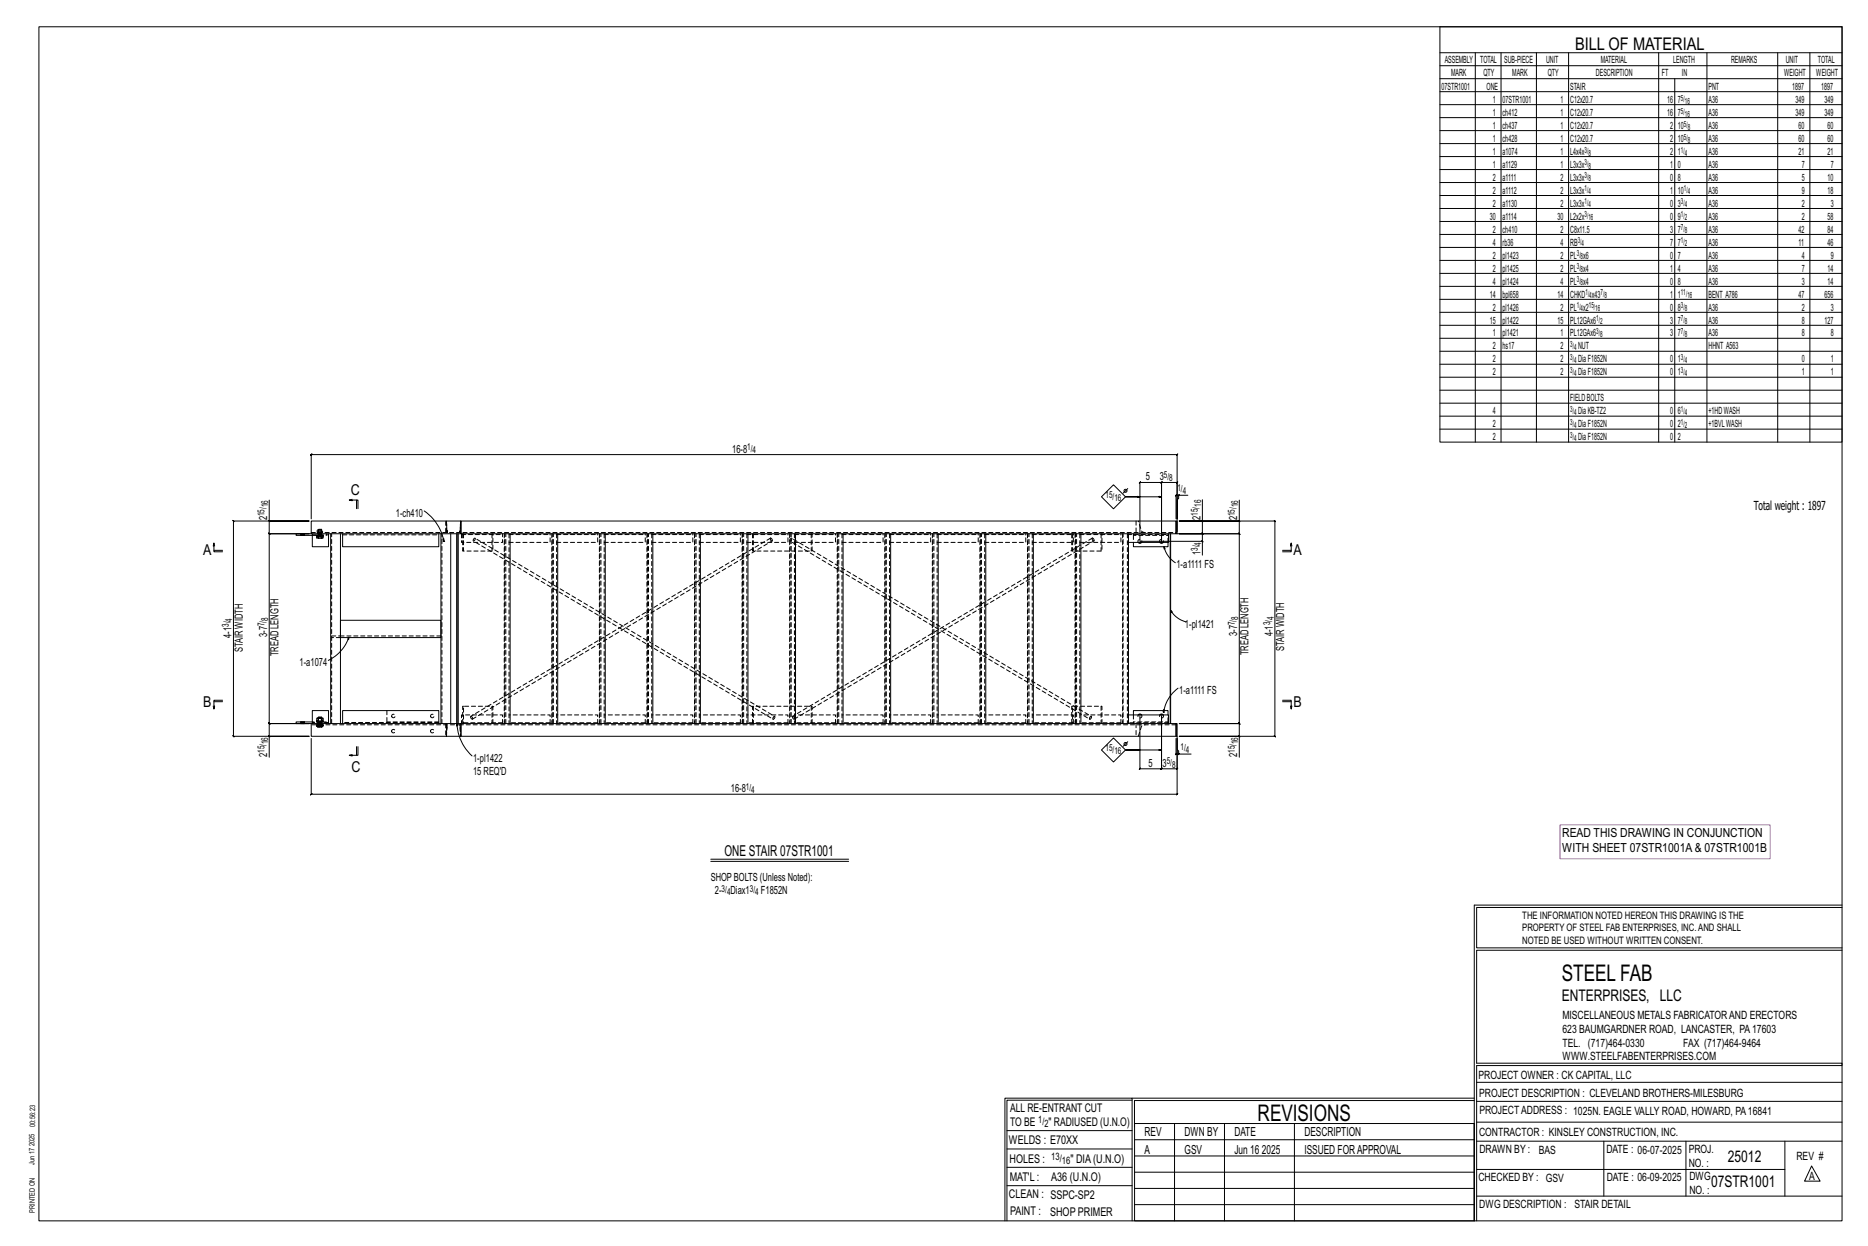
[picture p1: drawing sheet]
<svg xmlns="http://www.w3.org/2000/svg" width="914mm" height="610mm" viewBox="0 0 914 610" stroke-linecap="round" stroke-linejoin="round" font-family="sans-serif">
<g fill="none" stroke="#000" stroke-width=".49">
<path d="M19 13h883v584h-883zM705 13h197v203h-197zM705 26h197M705 32h197M705 39h197M722 26v190M735 26v190M752 26v190M768 26v190M812 26v190M820 39v177M836 26v190"/>
<path d="M870 26v190M886 26v190M705 45h197M705 51h197M705 58h197M705 64h197M705 70h197M705 77h197M705 83h197M705 89h197M705 96h197M705 102h197"/>
<path d="M705 108h197M705 115h197M705 121h197M705 127h197M705 134h197M705 140h197M705 146h197M705 153h197M705 159h197M705 166h197M705 172h197M705 178h197"/>
<path d="M705 185h197M705 191h197M705 197h197M705 204h197M705 210h197M552 239l-2 2M568 236h1v29v-29h-1h1h-11v29h31v7M569 236h7h1l-1 24M569 236h-1zM131 255h1zM132 245v10h19h-37h1h-1v105l1 1-1-1h37h-19v10M132 255v6h-1h1h19h-20h1v93h-1h1h19h-20h1v6"/>
<path d="M152 255h74v6h-74zM156 259h1v2h-1zM172 245h-1h4v4M172 244l-1 1M175 245v4M208 250a23 23 0 0 1 9 15M226 255h350v6h-350zM539 243l6-6 6 6-6 6zM558 243h-7h18M576 255v6zM577 243v-1zM577 242h-1l-1 1 1-1v12"/>
<path d="M581 242h-4v2l-1 1v9l1-32-1 1v-1h-424h1l-1 1v-1v32M588 255h1zM589 244v11h-12M589 255v6h-1h1h-12M606 255h1zM607 245v10h-30h47v105v1l-47-1h30v10M607 255v6h-1h1h-30M104 267l1-1v4h4M105 269h4M105 266v1M147 261h.1M147 262h.1"/>
<path d="M149 261h.1M149 262h.1M152 261h-7v1h8M153 261v6h8v-6M155 262h3zM155 262v1h1v-1M156 261h.1M156 262h.1M157 262v1h-1M157 261h.1M157 262h.1M158 262v1h-1"/>
<path d="M162 261v93M167 261v93M168 261v6h47v-6M216 261v93M217 264v1zM217 265h.1M217 265h1M221 261v93M224 261v93a23 23 0 0 0 7 16M224 261v93M250 261v93M273 261v93"/>
<path d="M296 261v93M320 261v93M343 261v93M366 261v93M389 261v93M413 261v93M436 261v93M459 261v93M483 261v93M506 261v93M529 261v93M552 261v93"/>
<path d="M555 265v2h17v-2M570 267v1v1zM570 267a13 13 0 0 0 5 8M572 261v4h-20M573 261v93M576 261h31h-1h1v93h-1h1h-30h30h-1h1v6M577 261h12h-1h1v4M588 265h1zM628 269h4M632 267v-1v4h-4M632 266v1M573 299h1l-1 1z"/>
<path d="M573 299a12 12 0 0 0 7 5M167 303h49v9h-49zM171 312v1h-1zM171 312a20 20 0 0 1-10 11M577 337a18 18 0 0 0-7 11M104 345l1 2M105 343h4M109 343h-4v4v-2M131 360l1 1zM147 353h.1M147 354h.1M149 353h.1"/>
<path d="M149 354h.1M153 354v-6h8v6M153 353h-8v1h81v6h350v-6h-350v6h-74v-6M155 353h3zM155 355h.1M155 353v-2h1v2M155 355l1 1M156 355h-1l1 1M156 353h.1M156 354h.1M156 355h.1M156 356v-1h2l-1 1"/>
<path d="M156 355h1M157 356l1-1v1M157 355l-1 1M157 353v-2h-1h2v2M157 353h.1M157 354h.1M157 355h.1M158 355h.1M158 355l-1 1M168 354v-6h47v6M224 354v1zM552 350h20v4"/>
<path d="M555 350v-2h17v2M558 350v26h11h-1h1v-26l-1 26h1h7h1h-1v-15v28l1-1-1 1h-424l1-1-1 1v-28M569 348h1M570 347v1zM570 348v1M576 354v6zM606 360l1 1zM628 343h4v4v-2M628 343h4M632 345v2M172 369l-1 1M175 365v5"/>
<path d="M175 365v5h-4h1M539 367l6-6 6 6-6 6zM552 363l-2 2M558 367h-7h18M576 361l-1 8h1h1M576 360v7h1v2h6M577 369h.1M348 420h67M348 421h67M722 443v154M722 443h180M902 444h-179v20h179"/>
<path d="M902 465h-179v55h179v1h-179v76M554 538h-61v59M554 537h168M722 538h-167v13M723 539h179M723 530h179M493 553h61M555 550h167v47h-167zM555 558h167M575 550v47M599 550v47M634 550v47"/>
<path d="M723 549h179M723 558h179M785 558v27M825 558v27M874 558v27M493 571h61M493 562h61M555 573h167M555 566h167M723 572h151M887 570l4 8h-8zM492 597v-60h62v60"/>
<path d="M493 580h61M555 589h167M555 581h167M723 585h179"/>
<circle cx="551" cy="240" r=".7"/>
<circle cx="551" cy="364" r=".7"/>
</g>
<path d="M764 404h103v16h-103z" fill="none" stroke="#f0f" stroke-width=".5"/>
<path d="M557 265h2l-1 1zM568 265h1v1zM557 350h2zM568 350h1z" fill="#000" stroke="#000" stroke-width=".49"/>
<g fill="none" stroke="#000" stroke-width=".49" stroke-dasharray="2 1.4">
<path d="M155 259h2v2h-2zM156 259v2M156 259h1v2h-1zM157 259v2M218 255v6zM219 255v6zM225 255v5zM556 255v6M147 261h.1M147 261v1M147 262h.1M148 262v-1"/>
<path d="M148 261v1zM148 262l1-1M148 261h.1M149 262v-1M149 262h.1M152 261h424M153 262h8M153 262h7v-1M156 261h.1M156 261v1M156 262h.1M156 261v1z"/>
<path d="M156 262h1h-1v1v-1v1h-1v-1h1h-1M156 263h1v-1v1v-1h1h-1M156 261v-2M156 262v-1M156 261l1 1zM157 261h1v-2h-1M157 262v-1M157 261h.1M157 261h-1M157 262h.1M157 263h1v-1M157 261v1z"/>
<path d="M157 261v-2M158 262h-3h3M158 262h.1M168 262h47M226 261v4h20v-4M226 262h20M226 261v9h1M227 261v9h14v-9M233 263l-1 2M233 263l-1 1v1l147 87M241 261v9M247 261v93"/>
<path d="M249 261v93M249 265h20v-4M249 262h20M270 261v93M272 261v93M272 265h21v-4M272 262h21M293 261v93M296 261v93M296 265h20v-4M296 262h20M317 261v93"/>
<path d="M319 261v93M319 265h20v-4M319 262h20M340 261v93M342 261v93M342 265h20v-4M342 262h20M363 261v93M366 261v93M366 265h20v-4M366 262h20M368 261v9h1"/>
<path d="M369 261v9h29v-9M377 263l-147 87 1 1M377 263v1M377 264l1 1M378 265l-1-2M387 261v93M388 263l-1 2M388 263l-1 1v1l147 87M389 261v93M389 265h20v-4M389 262h20M397 261v9"/>
<path d="M410 261v93M412 261v93M412 265h20v-4M412 262h20M433 261v93M435 261v93M435 265h21v-4M435 262h21M456 261v93M459 261v93M459 265h20v-4M459 262h20"/>
<path d="M480 261v93M482 261v93M482 265h20v-4M482 262h20M503 261v93M505 261v93M505 265h20v-4M505 262h20M525 261v9M525 261v9h14v-9M526 261v93M529 261v93"/>
<path d="M529 265h20v-4M529 262h20M535 263l-147 87v1M535 263v1M535 264v1M536 265l-1-2M539 261v9M550 261v93M552 261v93M552 265h.1M552 262h20M555 261v1h17v-1"/>
<path d="M555 262v3M557 265a1 1 0 0 1 1-1 1 1 0 0 1 1 1M561 261l-2-1-2-5M568 265a1 1 0 0 1 1-1 1 1 0 0 1 0 1M572 265v-3M162 311h5M167 312h-5M216 311h-49M147 353h.1M147 353v1M147 354h.1M148 354v-1"/>
<path d="M148 353v1zM148 354l1-1M148 353h.1M149 354v-1M149 354h.1M155 355h.1M155 355l1 1M155 353h1h-1v-2h1v2v-2v2h1h-1M156 355h.1M156 356l-1-1 1 1-1-1h1M156 353h.1M156 353v1"/>
<path d="M156 354h.1M156 354v1M156 353v2zM156 351h.1M156 351h1M156 356h.1M156 353h-1h1M156 353h1M156 354v-1M156 355v-1M156 355h1zM156 355l1 1v-1"/>
<path d="M156 353l1 1zM156 354l1 1zM157 354v-1M157 353h.1M157 355v-1M157 354h.1M157 356l-1-1h1M157 355h.1M157 355h1M157 351h.1M157 356h.1M157 353h1"/>
<path d="M157 351v2zM157 353h1h-1v-2h1v2M157 353v2zM158 356v-1M158 355l-1 1zM158 353h.1M158 355v1zM158 355h.1M160 354v-1h-7M161 353h-8M162 354v-93M189 348v5"/>
<path d="M215 353h-47M215 353h-26v1M216 354v-93M218 354v6zM219 355v5zM225 355h-73M227 346h-1v8M230 350l1 2M231 351v1M231 352l147-87M241 346v8M241 354v-8h-14v8"/>
<path d="M246 354v-4h-20v4M246 354h-20M247 354v-93M248 354v-93M269 354v-4h-20M269 354h-20M270 354v-93M271 354v-93M293 354v-4h-21M293 354h-21M294 354v-93M316 354v-4h-20"/>
<path d="M316 354h-20M317 354v-93M339 354v-4h-20M339 354h-20M340 354v-93M341 354v-93M362 354v-4h-20M362 354h-20M363 354v-93M364 354v-93M369 346h-1v8M379 352v-1l-146-88"/>
<path d="M379 351l-1 1M379 350v1M386 354v-4h-20M386 354h-20M387 354v-93M388 350l1 2M388 351l1 1M389 352l147-87M397 346v8M398 354v-8h-29v8M409 354v-4h-20M409 354h-20"/>
<path d="M410 354v-93M411 354v-93M432 354v-4h-20M432 354h-20M433 354v-93M434 354v-93M456 354v-4h-21M456 354h-21M457 354v-93M479 354v-4h-20M479 354h-20M480 354v-93"/>
<path d="M502 354v-4h-20M502 354h-20M503 354v-93M504 354v-93M525 346v8M525 354v-4h-20M525 354h-20M526 354v-93M527 354v-93M534 352v-1l-146-88M534 351l-1 1M534 350v1"/>
<path d="M539 346v8M539 354v-8h-14v8M549 354v-4h-20M549 354h-20M550 354v-93M552 350h.1M555 350v3M556 354v6M559 350a1 1 0 0 1-1 1 1 1 0 0 1-1-1M569 350a1 1 0 0 1 0 1 1 1 0 0 1-1-1M572 354v-1h-17v1M572 353v-3"/>
<path d="M572 354h-20M576 355h-351v5v-5M557 360l2-5h2"/>
<circle cx="193" cy="358" r=".9"/>
<circle cx="193" cy="350" r=".9"/>
<circle cx="212" cy="358" r=".9"/>
<circle cx="212" cy="350" r=".9"/>
</g>
<g font-size="11.2">
<text x="764" y="480">STEEL FAB</text>
<text x="616" y="548">REVISIONS</text>
</g>
<text font-size="8.6" x="771" y="24">BILL OF MATERIAL</text>
<g font-size="7.9">
<text x="765" y="490">ENTERPRISES, LLC</text>
<text x="846" y="569">25012</text>
<text x="838" y="581">07STR1001</text>
</g>
<g font-size="7.3">
<text x="172" y="242">C</text>
<text x="99" y="271">A</text>
<text x="633" y="271">A</text>
<text x="99" y="346">B</text>
<text x="633" y="346">B</text>
<text x="172" y="377">C</text>
<text x="355" y="419">ONE STAIR 07STR1001</text>
</g>
<g font-size="6.1">
<text x="858" y="249">Total weight : 1897</text>
<text x="765" y="410">READ THIS DRAWING IN CONJUNCTION</text>
<text x="765" y="417">WITH SHEET 07STR1001A &amp; 07STR1001B</text>
<text x="560" y="556">REV</text>
<text x="580" y="556">DWN BY</text>
<text x="604" y="556">DATE</text>
<text x="639" y="556">DESCRIPTION</text>
<text x="560" y="564">A</text>
<text x="580" y="564">GSV</text>
<text x="604" y="564">Jun 16</text>
<text x="618" y="564">2025</text>
<text x="639" y="564">ISSUED FORAPPROVAL</text>
</g>
<g font-size="5.9">
<text x="494" y="560">WELDS : E70XX</text>
<text x="494" y="569">HOLES :</text>
<text x="524" y="569">&quot; DIA(U.N.O)</text>
<text x="494" y="578">MAT'L :</text>
<text x="515" y="578">A36 (U.N.O)</text>
<text x="494" y="586">CLEAN : SSPC-SP2</text>
<text x="495" y="595">PAINT :</text>
<text x="514" y="595">SHOP PRIMER</text>
</g>
<g font-size="5.8">
<text x="494" y="544">ALL RE-ENTRANT CUT</text>
<text x="494" y="551">TO BE</text>
<text x="513" y="551">&quot; RADIUSED (U.N.O)</text>
</g>
<g font-size="5.6">
<text x="765" y="499">MISCELLANEOUS METALS FABRICATORAND ERECTORS</text>
<text x="765" y="505">623 BAUMGARDNER ROAD, LANCASTER, PA17603</text>
<text x="765" y="512">TEL. (717)464-0330</text>
<text x="824" y="512">FAX (717)464-9464</text>
<text x="765" y="519">WWW.STEELFABENTERPRISES.COM</text>
<text x="724" y="528">PROJECT OWNER : CK CAPITAL, LLC</text>
<text x="724" y="537">PROJECT DESCRIPTION : CLEVELAND BROTHERS-MILESBURG</text>
<text x="724" y="545">PROJECTADDRESS : 1025N. EAGLE VALLY ROAD, HOWARD, PA16841</text>
<text x="724" y="556">CONTRACTOR : KINSLEY CONSTRUCTION, INC.</text>
<text x="724" y="564">DRAWN BY :</text>
<text x="753" y="564">BAS</text>
<text x="786" y="564">DATE : 06-07-2025</text>
<text x="827" y="564">PROJ.</text>
<text x="879" y="568">REV #</text>
<text x="827" y="571">NO. :</text>
<text x="724" y="578">CHECKED BY : GSV</text>
<text x="787" y="578">DATE : 06-09-2025</text>
<text x="827" y="578">DWG</text>
<text x="886" y="578">A</text>
<text x="827" y="584">NO. :</text>
<text x="724" y="591">DWG DESCRIPTION : STAIR DETAIL</text>
</g>
<g font-size="5.5">
<text x="358" y="221">16-8</text>
<text x="561" y="235">5</text>
<text x="568" y="235">3</text>
<text x="131" y="255" transform="rotate(-90 131 255)">2</text>
<text x="194" y="253">1-ch410</text>
<text x="588" y="254" transform="rotate(-90 588 254)">2</text>
<text x="606" y="255" transform="rotate(-90 606 255)">2</text>
<text x="588" y="272" transform="rotate(-90 588 272)">1</text>
<text x="576" y="278">1-a1111 FS</text>
<text x="131" y="312" transform="rotate(-90 131 312)">3-7</text>
<text x="580" y="307">1-pl1421</text>
<text x="606" y="311" transform="rotate(-90 606 311)">3-7</text>
<text x="623" y="311" transform="rotate(-90 623 311)">4-1</text>
<text x="113" y="312" transform="rotate(-90 113 312)">4-1</text>
<text x="119" y="319" transform="rotate(-90 119 319)">STAIR WIDTH</text>
<text x="136" y="321" transform="rotate(-90 136 321)">TREAD LENGTH</text>
<text x="611" y="321" transform="rotate(-90 611 321)">TREAD LENGTH</text>
<text x="629" y="318" transform="rotate(-90 629 318)">STAIR WIDTH</text>
<text x="147" y="326">1-a1074</text>
<text x="577" y="339">1-a1111 FS</text>
<text x="131" y="370" transform="rotate(-90 131 370)">2</text>
<text x="606" y="370" transform="rotate(-90 606 370)">2</text>
<text x="232" y="373">1-pl1422</text>
<text x="562" y="375">5</text>
<text x="569" y="375">3</text>
<text x="232" y="379">15 REQ'D</text>
<text x="358" y="388">16-8</text>
<text x="348" y="431">SHOPBOLTS (Unless Noted):</text>
<text x="350" y="437">2-</text>
<text x="358" y="437">Diax1</text>
<text x="372" y="437">F1852N</text>
</g>
<g font-size="5">
<text x="745" y="450">THE INFORMATION NOTED HEREON THIS DRAWING IS THE</text>
<text x="745" y="456">PROPERTY OF STEEL FAB ENTERPRISES, INC.AND SHALL</text>
<text x="745" y="462">NOTED BE USED WITHOUT WRITTEN CONSENT.</text>
<text x="508" y="550">1/</text>
<text x="511" y="551">2</text>
<text x="515" y="568">13/</text>
<text x="520" y="570">16</text>
</g>
<g font-size="4.9">
<text x="707" y="31">ASSEMBLY</text>
<text x="725" y="31">TOTAL</text>
<text x="736" y="31">SUB-PIECE</text>
<text x="757" y="31">UNIT</text>
<text x="784" y="31">MATERIAL</text>
<text x="819" y="31">LENGTH</text>
<text x="847" y="31">REMARKS</text>
<text x="874" y="31">UNIT</text>
<text x="890" y="31">TOTAL</text>
<text x="710" y="37">MARK</text>
<text x="726" y="37">QTY</text>
<text x="740" y="37">MARK</text>
<text x="758" y="37">QTY</text>
<text x="781" y="37">DESCRIPTION</text>
<text x="814" y="37">FT</text>
<text x="823" y="37">IN</text>
<text x="873" y="37">WEIGHT</text>
<text x="889" y="37">WEIGHT</text>
<text x="706" y="44">07STR1001</text>
<text x="728" y="44">ONE</text>
<text x="769" y="44">STAIR</text>
<text x="836" y="44">PNT</text>
<text x="877" y="44">1897</text>
<text x="891" y="44">1897</text>
<text x="731" y="50">1</text>
<text x="736" y="50">07STR1001</text>
<text x="764" y="50">1</text>
<text x="769" y="50">C12x20.7</text>
<text x="816" y="50">16</text>
<text x="821" y="50">7</text>
<text x="836" y="50">A36</text>
<text x="879" y="50">349</text>
<text x="893" y="50">349</text>
<text x="731" y="57">1</text>
<text x="736" y="57">ch412</text>
<text x="764" y="57">1</text>
<text x="769" y="57">C12x20.7</text>
<text x="816" y="57">16</text>
<text x="821" y="57">7</text>
<text x="836" y="57">A36</text>
<text x="879" y="57">349</text>
<text x="893" y="57">349</text>
<text x="731" y="63">1</text>
<text x="736" y="63">ch437</text>
<text x="764" y="63">1</text>
<text x="769" y="63">C12x20.7</text>
<text x="818" y="63">2</text>
<text x="821" y="63">10</text>
<text x="836" y="63">A36</text>
<text x="880" y="63">60</text>
<text x="895" y="63">60</text>
<text x="731" y="69">1</text>
<text x="736" y="69">ch428</text>
<text x="764" y="69">1</text>
<text x="769" y="69">C12x20.7</text>
<text x="818" y="69">2</text>
<text x="821" y="69">10</text>
<text x="836" y="69">A36</text>
<text x="880" y="69">60</text>
<text x="895" y="69">60</text>
<text x="731" y="76">1</text>
<text x="736" y="76">a1074</text>
<text x="764" y="76">1</text>
<text x="769" y="76">L4x4x</text>
<text x="818" y="76">2</text>
<text x="821" y="76">1</text>
<text x="836" y="76">A36</text>
<text x="880" y="76">21</text>
<text x="895" y="76">21</text>
<text x="731" y="82">1</text>
<text x="736" y="82">a1129</text>
<text x="764" y="82">1</text>
<text x="769" y="82">L3x3x</text>
<text x="818" y="82">1</text>
<text x="821" y="82">0</text>
<text x="836" y="82">A36</text>
<text x="882" y="82">7</text>
<text x="896" y="82">7</text>
<text x="731" y="88">2</text>
<text x="736" y="88">a1111</text>
<text x="764" y="88">2</text>
<text x="769" y="88">L3x3x</text>
<text x="818" y="88">0</text>
<text x="821" y="88">8</text>
<text x="836" y="88">A36</text>
<text x="882" y="88">5</text>
<text x="895" y="88">10</text>
<text x="731" y="95">2</text>
<text x="736" y="95">a1112</text>
<text x="764" y="95">2</text>
<text x="769" y="95">L3x3x</text>
<text x="818" y="95">1</text>
<text x="821" y="95">10</text>
<text x="836" y="95">A36</text>
<text x="882" y="95">9</text>
<text x="895" y="95">18</text>
<text x="731" y="101">2</text>
<text x="736" y="101">a1130</text>
<text x="764" y="101">2</text>
<text x="769" y="101">L3x3x</text>
<text x="818" y="101">0</text>
<text x="821" y="101">3</text>
<text x="836" y="101">A36</text>
<text x="882" y="101">2</text>
<text x="896" y="101">3</text>
<text x="729" y="107">30</text>
<text x="736" y="107">a1114</text>
<text x="762" y="107">30</text>
<text x="769" y="107">L2x2x</text>
<text x="818" y="107">0</text>
<text x="821" y="107">9</text>
<text x="836" y="107">A36</text>
<text x="882" y="107">2</text>
<text x="895" y="107">58</text>
<text x="731" y="114">2</text>
<text x="736" y="114">ch410</text>
<text x="764" y="114">2</text>
<text x="769" y="114">C8x11.5</text>
<text x="818" y="114">3</text>
<text x="821" y="114">7</text>
<text x="836" y="114">A36</text>
<text x="880" y="114">42</text>
<text x="895" y="114">84</text>
<text x="731" y="120">4</text>
<text x="736" y="120">rb36</text>
<text x="764" y="120">4</text>
<text x="769" y="120">RB</text>
<text x="818" y="120">7</text>
<text x="821" y="120">7</text>
<text x="836" y="120">A36</text>
<text x="880" y="120">11</text>
<text x="895" y="120">46</text>
<text x="731" y="127">2</text>
<text x="736" y="127">pl1423</text>
<text x="764" y="127">2</text>
<text x="769" y="127">PL x6</text>
<text x="818" y="127">0</text>
<text x="821" y="127">7</text>
<text x="836" y="127">A36</text>
<text x="882" y="127">4</text>
<text x="896" y="127">9</text>
<text x="731" y="133">2</text>
<text x="736" y="133">pl1425</text>
<text x="764" y="133">2</text>
<text x="769" y="133">PL x4</text>
<text x="818" y="133">1</text>
<text x="821" y="133">4</text>
<text x="836" y="133">A36</text>
<text x="882" y="133">7</text>
<text x="895" y="133">14</text>
<text x="731" y="139">4</text>
<text x="736" y="139">pl1424</text>
<text x="764" y="139">4</text>
<text x="769" y="139">PL x4</text>
<text x="818" y="139">0</text>
<text x="821" y="139">8</text>
<text x="836" y="139">A36</text>
<text x="882" y="139">3</text>
<text x="895" y="139">14</text>
<text x="729" y="146">14</text>
<text x="736" y="146">bpl658</text>
<text x="762" y="146">14</text>
<text x="769" y="146">CHKD x43</text>
<text x="818" y="146">1</text>
<text x="821" y="146">1</text>
<text x="836" y="146">BENT A786</text>
<text x="880" y="146">47</text>
<text x="893" y="146">656</text>
<text x="731" y="152">2</text>
<text x="736" y="152">pl1426</text>
<text x="764" y="152">2</text>
<text x="769" y="152">PL x2</text>
<text x="818" y="152">0</text>
<text x="821" y="152">8</text>
<text x="836" y="152">A36</text>
<text x="882" y="152">2</text>
<text x="896" y="152">3</text>
<text x="729" y="158">15</text>
<text x="736" y="158">pl1422</text>
<text x="762" y="158">15</text>
<text x="769" y="158">PL12GAx6</text>
<text x="818" y="158">3</text>
<text x="821" y="158">7</text>
<text x="836" y="158">A36</text>
<text x="882" y="158">8</text>
<text x="893" y="158">127</text>
<text x="731" y="165">1</text>
<text x="736" y="165">pl1421</text>
<text x="764" y="165">1</text>
<text x="769" y="165">PL12GAx6</text>
<text x="818" y="165">3</text>
<text x="821" y="165">7</text>
<text x="836" y="165">A36</text>
<text x="882" y="165">8</text>
<text x="896" y="165">8</text>
<text x="731" y="171">2</text>
<text x="736" y="171">hs17</text>
<text x="764" y="171">2</text>
<text x="772" y="171">NUT</text>
<text x="836" y="171">HHNT A563</text>
<text x="731" y="177">2</text>
<text x="764" y="177">2</text>
<text x="772" y="177">DiaF1852N</text>
<text x="818" y="177">0</text>
<text x="821" y="177">1</text>
<text x="882" y="177">0</text>
<text x="896" y="177">1</text>
<text x="731" y="184">2</text>
<text x="764" y="184">2</text>
<text x="772" y="184">DiaF1852N</text>
<text x="818" y="184">0</text>
<text x="821" y="184">1</text>
<text x="882" y="184">1</text>
<text x="896" y="184">1</text>
<text x="769" y="196">FIELDBOLTS</text>
<text x="731" y="203">4</text>
<text x="772" y="203">DiaKB-TZ2</text>
<text x="818" y="203">0</text>
<text x="821" y="203">6</text>
<text x="836" y="203">+1HDWASH</text>
<text x="731" y="209">2</text>
<text x="772" y="209">DiaF1852N</text>
<text x="818" y="209">0</text>
<text x="821" y="209">2</text>
<text x="836" y="209">+1BVLWASH</text>
<text x="731" y="215">2</text>
<text x="772" y="215">DiaF1852N</text>
<text x="818" y="215">0</text>
<text x="821" y="215">2</text>
</g>
<g font-size="4.7">
<text x="366" y="220">1/</text>
<text x="368" y="222">4</text>
<text x="570" y="234">5/</text>
<text x="572" y="235">8</text>
<text x="541" y="244">15/</text>
<text x="545" y="245">16</text>
<text x="576" y="240">1/</text>
<text x="579" y="242">4</text>
<text x="131" y="248" transform="rotate(-90 131 248)">16</text>
<text x="588" y="248" transform="rotate(-90 588 248)">16</text>
<text x="606" y="248" transform="rotate(-90 606 248)">16</text>
<text x="130" y="253" transform="rotate(-90 130 253)">15/</text>
<text x="586" y="252" transform="rotate(-90 586 252)">15/</text>
<text x="604" y="253" transform="rotate(-90 604 253)">15/</text>
<text x="586" y="270" transform="rotate(-90 586 270)">3/</text>
<text x="588" y="267" transform="rotate(-90 588 267)">4</text>
<text x="114" y="304" transform="rotate(-90 114 304)">4</text>
<text x="131" y="304" transform="rotate(-90 131 304)">8</text>
<text x="604" y="306" transform="rotate(-90 604 306)">7/</text>
<text x="606" y="303" transform="rotate(-90 606 303)">8</text>
<text x="622" y="306" transform="rotate(-90 622 306)">3/</text>
<text x="623" y="303" transform="rotate(-90 623 303)">4</text>
<text x="112" y="307" transform="rotate(-90 112 307)">3/</text>
<text x="130" y="306" transform="rotate(-90 130 306)">7/</text>
<text x="131" y="364" transform="rotate(-90 131 364)">16</text>
<text x="606" y="364" transform="rotate(-90 606 364)">16</text>
<text x="130" y="368" transform="rotate(-90 130 368)">15/</text>
<text x="541" y="367">15/</text>
<text x="545" y="369">16</text>
<text x="578" y="367">1/</text>
<text x="581" y="368">4</text>
<text x="604" y="368" transform="rotate(-90 604 368)">15/</text>
<text x="571" y="374">5/</text>
<text x="574" y="376">8</text>
<text x="365" y="386">1/</text>
<text x="368" y="388">4</text>
<text x="353" y="436">3/</text>
<text x="356" y="438">4</text>
<text x="367" y="436">3/</text>
<text x="370" y="438">4</text>
</g>
<g font-size="4.2">
<text x="823" y="49">5/</text>
<text x="825" y="51">16</text>
<text x="823" y="56">5/</text>
<text x="825" y="57">16</text>
<text x="824" y="62">5/</text>
<text x="826" y="63">8</text>
<text x="824" y="68">5/</text>
<text x="826" y="70">8</text>
<text x="776" y="75">3/</text>
<text x="778" y="76">8</text>
<text x="823" y="75">1/</text>
<text x="825" y="76">4</text>
<text x="776" y="81">3/</text>
<text x="778" y="82">8</text>
<text x="776" y="87">3/</text>
<text x="778" y="89">8</text>
<text x="776" y="94">1/</text>
<text x="778" y="95">4</text>
<text x="824" y="94">1/</text>
<text x="826" y="95">4</text>
<text x="776" y="100">1/</text>
<text x="778" y="101">4</text>
<text x="823" y="100">3/</text>
<text x="825" y="101">4</text>
<text x="776" y="106">3/</text>
<text x="778" y="108">16</text>
<text x="823" y="106">1/</text>
<text x="825" y="108">2</text>
<text x="823" y="113">7/</text>
<text x="772" y="119">3/</text>
<text x="823" y="119">1/</text>
<text x="825" y="114">8</text>
<text x="772" y="125">3/</text>
<text x="774" y="121">4</text>
<text x="825" y="121">2</text>
<text x="772" y="132">3/</text>
<text x="774" y="127">8</text>
<text x="774" y="133">8</text>
<text x="772" y="138">3/</text>
<text x="774" y="140">8</text>
<text x="776" y="144">1/</text>
<text x="778" y="146">4</text>
<text x="783" y="144">7/</text>
<text x="785" y="146">8</text>
<text x="823" y="144">11/</text>
<text x="826" y="146">16</text>
<text x="772" y="151">1/</text>
<text x="774" y="152">4</text>
<text x="778" y="151">15/</text>
<text x="781" y="152">16</text>
<text x="823" y="151">3/</text>
<text x="825" y="152">8</text>
<text x="781" y="157">1/</text>
<text x="783" y="159">2</text>
<text x="823" y="157">7/</text>
<text x="825" y="159">8</text>
<text x="781" y="164">3/</text>
<text x="783" y="165">8</text>
<text x="823" y="164">7/</text>
<text x="825" y="165">8</text>
<text x="769" y="170">3/</text>
<text x="770" y="171">4</text>
<text x="769" y="176">3/</text>
<text x="770" y="178">4</text>
<text x="823" y="176">3/</text>
<text x="825" y="178">4</text>
<text x="769" y="183">3/</text>
<text x="770" y="184">4</text>
<text x="823" y="183">3/</text>
<text x="825" y="184">4</text>
<text x="769" y="202">3/</text>
<text x="770" y="203">4</text>
<text x="823" y="202">1/</text>
<text x="825" y="203">4</text>
<text x="769" y="208">3/</text>
<text x="770" y="209">4</text>
<text x="823" y="208">1/</text>
<text x="825" y="209">2</text>
<text x="769" y="214">3/</text>
<text x="770" y="216">4</text>
</g>
<g font-size="3.7">
<text x="17" y="551" transform="rotate(-90 17 551)">00:56:23</text>
<text x="17" y="561" transform="rotate(-90 17 561)">2025</text>
<text x="17" y="570" transform="rotate(-90 17 570)">Jun 17</text>
<text x="17" y="593" transform="rotate(-90 17 593)">PRINTED ON</text>
</g>
</svg>
